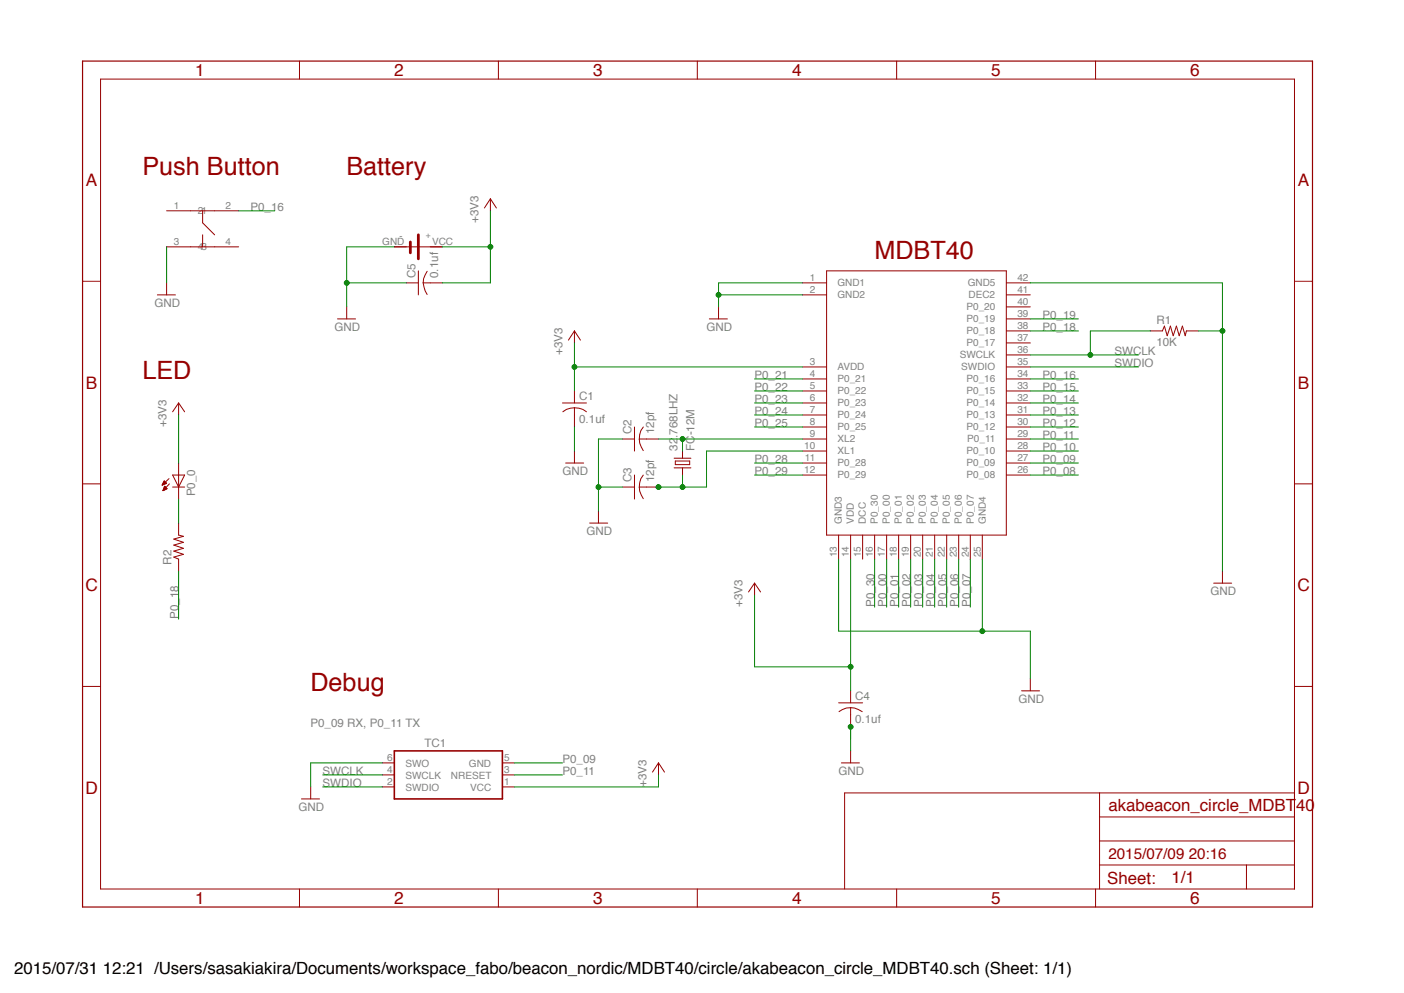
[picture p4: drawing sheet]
<svg xmlns="http://www.w3.org/2000/svg" width="297mm" height="210mm" viewBox="0 0 297 210" stroke-linecap="round" stroke-linejoin="round" font-family="sans-serif">
<g fill="none" stroke="#960000" stroke-width=".21">
<path d="M21.3 16.7h252.5v171.3h-252.5zM63.4 12.9v3.8M105.4 12.9v3.8M147.5 12.9v3.8M189.7 12.9v3.8M231.8 12.9v3.8M17.5 59.5h3.8M35.2 44.6h15.3M35.2 52.2h15.3M35.2 59.8v2.6M42.9 44.6v2.5l2.5 2.6M42.9 49.7v2.5"/>
<path d="M83.4 52.2h10.2M86 59.8h2.5M88.5 57.3v5.1M89.5 59.8l.4 1.7 .5 .8M89.5 59.8h4.1M90.4 57.4l-.8 1.6-.1 .8M103.7 42l1.3 2M103.7 42l-1.2 2M103.7 42v2.6M169.8 59.8h5.1M174.9 57.3h38v55.9h-38zM212.9 59.8h5.1"/>
<path d="M273.8 59.5h3.8M33.3 62.4h3.8M71.4 67.4h3.8M73.3 64.9v2.5M121.5 70l1.3 1.9M121.5 70l-1.3 1.9M121.5 70v2.5M150.1 67.4h3.8M152 64.9v2.5M169.8 62.4h5.1M169.8 77.6h5.1M212.9 62.4h5.1"/>
<path d="M212.9 77.6h5.1M212.9 75.1h5.1M212.9 72.5h5.1M212.9 70h5.1M212.9 67.4h5.1M212.9 64.9h5.1M243.4 70h2.5l.4-1 .6 2 .7-2 .6 2 .7-2 .5 2 .7-2 .6 2 .3-1h2.5M37.8 85.2v2.6M37.8 97.9v7.6M37.8 85.2l1.3 1.9M37.8 85.2l-1.3 1.9M119 85.2h5.1"/>
<path d="M119.7 97.9h3.8M121.5 86.2l1.8 .4 .8 .5M121.5 86.2l-1.7 .4-.7 .5M121.5 82.7v2.5M121.5 86.2v4.1M121.5 95.4v2.5M131.7 92.8h2.5M134.2 90.3v5.1M135.2 92.8l.1 .9 .8 1.6M135.2 92.8h4.1M136.1 90.3l-.5 .8-.4 1.7M142.6 96.9h3.6"/>
<path d="M142.6 98.9h3.6M142.9 97.5h3v.8h-3zM144.4 95.4v1.5M144.4 98.9v1.6M169.8 80.1h5.1M169.8 82.7h5.1M169.8 85.2h5.1M169.8 87.8h5.1M169.8 90.3h5.1M169.8 92.8h5.1M169.8 95.4h5.1M169.8 97.9h5.1"/>
<path d="M212.9 80.1h5.1M212.9 82.7h5.1M212.9 85.2h5.1M212.9 87.8h5.1M212.9 90.3h5.1M212.9 92.8h5.1M212.9 95.4h5.1M212.9 97.9h5.1M17.5 102.3h3.8M34.3 102.6h.1M34.4 102.5h.2M34.4 102.4h.3"/>
<path d="M34.5 102.3h.4M34.5 102.2h.6M34.5 102.2h.7M34.5 103.7h.2M34.6 102.1h.5M34.6 103.6h.3M34.6 103.5h.5M34.6 102h.4M34.6 101.9h.3M34.6 101.8h.2M34.6 103.4h.6M34.6 103.3h.7"/>
<path d="M34.6 103.3h.6M34.7 103h.3M34.7 101.7l-.4 .9M34.7 101.7l.5 .5-.9 .4M34.7 101.7h.1M34.7 103.2h.5M34.7 103.1h.4M34.8 102.9h.2M35.3 103.3l-.5-.5-.3 1M35.3 103.3l-.8 .5M35.8 101.2l-1.5 1.4M35.8 102.3l-1.3 1.5"/>
<path d="M36.5 100.5h2.6l-1.3 2.5zM36.5 103h2.6M37.8 110.6v2.6l1 .2-2 .6 2 .7-2 .6 2 .7-2 .5 2 .7-2 .6 1 .4v2.6M124.7 110.6h3.8M126.6 108.1v2.5M131.7 103h2.5M134.2 100.5v5M135.2 103l.1 .8 .8 1.7M135.2 103h4.1M136.1 100.5l-.5 .7-.4 1.8M169.8 100.5h5.1M177.4 113.2v5"/>
<path d="M179.9 113.2v5M182.5 113.2v5M185 113.2v5M187.6 113.2v5M190.1 113.2v5M192.6 113.2v5M195.2 113.2v5M197.7 113.2v5M200.3 113.2v5M202.8 113.2v5M205.3 113.2v5M207.8 113.2v5"/>
<path d="M212.9 100.5h5.1M273.8 102.3h3.8M159.6 123.3l1.3 1.9M159.6 123.3l-1.3 1.9M159.6 123.3v2.6M256.7 123.3h3.8M258.6 120.8v2.5M17.5 145.2h3.8M177.4 148.6h5.1M179.9 149.7h.9l1.6 .8M179.9 149.7h-.9l-1.5 .8M179.9 146.1v2.5"/>
<path d="M179.9 149.7v4M179.9 158.8v2.5M216.1 146.1h3.8M218 143.6v2.5M273.8 145.2h3.8M63.8 169h3.8M65.7 166.4v2.6M80.9 161.3h2.5M80.9 166.4h2.5M80.9 163.9h2.5M106.3 161.3h2.5M106.3 166.4h2.5"/>
<path d="M106.3 163.9h2.5M139.3 161.3l1.3 2M139.3 161.3l-1.3 2M139.3 161.3v2.6M178 161.3h3.8M232.6 167.7v20.3M232.6 177.8h41.2M232.6 172.8h41.2M273.8 167.7h-95.1v20.3M63.4 188v3.8M105.4 188v3.8M147.5 188v3.8"/>
<path d="M189.7 188v3.8M231.8 188v3.8M232.6 182.9h41.2M263.7 182.9v5.1"/>
</g>
<path d="M17.5 12.9h260.1v178.9h-260.1z" fill="none" stroke="#960000" stroke-width=".25"/>
<path d="M83.4 158.8h22.9v10.2h-22.9z" fill="none" stroke="#960000" stroke-width=".34"/>
<path d="M86.8 51.2v2.3M88.5 49.7v5" fill="none" stroke="#960000" stroke-width=".59"/>
<path d="M218 77.6h22.8M218 75.1h22.8M243.4 70h-12.7v5.1M68.3 166.4h12.6" fill="none" stroke="#008100" stroke-width=".21"/>
<circle cx="230.6" cy="75" r=".51" fill="#008100"/>
<g fill="none" stroke="#008100" stroke-width=".21">
<path d="M169.8 59.8h-17.8v5.1M152 62.4h17.8M68.3 163.9h12.6"/>
<circle cx="230.7" cy="75.1" r=".51"/>
</g>
<circle cx="152" cy="62.3" r=".51" fill="#008100"/>
<g fill="none" stroke="#008100" stroke-width=".21">
<path d="M177.4 118.2v15.3h40.6v10.1M207.8 118.2v15.3"/>
<circle cx="152" cy="62.4" r=".51"/>
</g>
<circle cx="207.8" cy="133.5" r=".51" fill="#008100"/>
<g fill="none" stroke="#008100" stroke-width=".21">
<path d="M131.7 92.8h-5.1v15.3M126.6 103h5.1"/>
<circle cx="207.8" cy="133.5" r=".51"/>
</g>
<circle cx="126.6" cy="103" r=".51" fill="#008100"/>
<g fill="none" stroke="#008100" stroke-width=".21">
<path d="M218 59.8h40.6v61M253.5 70h5.1"/>
<circle cx="126.6" cy="103" r=".51"/>
</g>
<circle cx="258.6" cy="70" r=".51" fill="#008100"/>
<g fill="none" stroke="#008100" stroke-width=".21">
<path d="M121.5 90.3v5.1M179.9 153.7v5.1"/>
<circle cx="258.6" cy="70" r=".51"/>
</g>
<circle cx="179.9" cy="153.7" r=".51" fill="#008100"/>
<g fill="none" stroke="#008100" stroke-width=".21">
<path d="M73.3 59.8h12.7M83.4 52.2h-10.1v12.7"/>
<circle cx="179.9" cy="153.7" r=".51"/>
</g>
<circle cx="73.3" cy="59.8" r=".51" fill="#008100"/>
<g fill="none" stroke="#008100" stroke-width=".21">
<path d="M35.2 52.2v7.6M121.5 77.6h48.3M121.5 72.5v10.2M80.9 161.3h-15.2v5.1"/>
<circle cx="73.3" cy="59.8" r=".51"/>
</g>
<circle cx="121.5" cy="77.6" r=".51" fill="#008100"/>
<g fill="none" stroke="#008100" stroke-width=".21">
<path d="M179.9 118.2v27.9M159.6 125.9v15.1h20.3"/>
<circle cx="121.5" cy="77.6" r=".51"/>
</g>
<circle cx="179.9" cy="141" r=".51" fill="#008100"/>
<g fill="none" stroke="#008100" stroke-width=".21">
<path d="M93.6 52.2h10.1M103.7 44.6v15.2"/>
<circle cx="179.9" cy="141" r=".51"/>
</g>
<circle cx="103.7" cy="52.2" r=".51" fill="#008100"/>
<g fill="none" stroke="#008100" stroke-width=".21">
<path d="M93.6 59.8h10.1M37.8 87.8v10.1M139.3 92.8h30.5M144.4 92.8v2.6M139.3 163.9v2.5h-30.5"/>
<circle cx="103.7" cy="52.2" r=".51"/>
</g>
<circle cx="144.4" cy="92.8" r=".51" fill="#008100"/>
<g fill="none" stroke="#008100" stroke-width=".21">
<path d="M169.8 95.4h-20.3v7.6h-10.2M144.4 100.5v2.5"/>
<circle cx="144.4" cy="92.8" r=".51"/>
</g>
<circle cx="144.4" cy="103" r=".51" fill="#008100"/>
<circle cx="144.4" cy="103" r=".51" fill="none" stroke="#008100" stroke-width=".21"/>
<circle cx="139.3" cy="103" r=".51" fill="#008100"/>
<g fill="none" stroke="#008100" stroke-width=".21">
<path d="M50.5 44.6h7.6M218 70h10.1M218 67.4h10.1M159.6 97.9h10.2M159.6 90.3h10.2M159.6 87.8h10.2M159.6 85.2h10.2M159.6 82.7h10.2M159.6 80.1h10.2M218 97.9h10.1M218 95.4h10.1M218 92.8h10.1"/>
<path d="M218 90.3h10.1M218 87.8h10.1M218 85.2h10.1M218 82.7h10.1M218 80.1h10.1M37.8 105.5v5.1M159.6 100.5h10.2M185 118.2v10.2M187.6 118.2v10.2M190.1 118.2v10.2M192.6 118.2v10.2M195.2 118.2v10.2"/>
<path d="M197.7 118.2v10.2M200.3 118.2v10.2M202.8 118.2v10.2M205.3 118.2v10.2M218 100.5h10.1M37.8 120.8v10.1M108.8 161.3h10.2M108.8 163.9h10.2"/>
<circle cx="139.3" cy="103" r=".51"/>
</g>
<g font-size="5.3" fill="#960000">
<text x="30.1" y="37">Push Button</text>
<text x="73.3" y="37">Battery</text>
<text x="185" y="54.7">MDBT40</text>
<text x="30.1" y="80.1">LED</text>
<text x="65.7" y="146.1">Debug</text>
</g>
<g font-size="3.6" fill="#960000">
<text x="41.3" y="16">1</text>
<text x="83.4" y="16">2</text>
<text x="125.5" y="16">3</text>
<text x="167.6" y="16">4</text>
<text x="209.7" y="16">5</text>
<text x="251.7" y="16">6</text>
<text x="18.2" y="39.3">A</text>
<text x="274.5" y="39.3">A</text>
<text x="18.2" y="82.2">B</text>
<text x="274.5" y="82.2">B</text>
<text x="18.1" y="125">C</text>
<text x="274.4" y="125">C</text>
<text x="18.1" y="167.8">D</text>
<text x="274.4" y="167.8">D</text>
<text x="234.5" y="171.5">akabeacon_circle_MDBT40</text>
<text x="41.3" y="191.2">1</text>
<text x="83.4" y="191.2">2</text>
<text x="125.5" y="191.2">3</text>
<text x="167.6" y="191.2">4</text>
<text x="209.7" y="191.2">5</text>
<text x="234.2" y="186.8">Sheet:</text>
<text x="247.8" y="186.7">1/1</text>
<text x="251.7" y="191.2">6</text>
</g>
<text font-size="3.6" x="3" y="206">2015/07/31 12:21 /Users/sasakiakira/Documents/workspace_fabo/beacon_nordic/MDBT40/circle/akabeacon_circle_MDBT40.sch (Sheet: 1/1)</text>
<text font-size="3.2" fill="#960000" x="234.5" y="181.6">2015/07/09 20:16</text>
<g font-size="2.5" fill="#818181">
<text x="53" y="44.6">P0_16</text>
<text x="101.2" y="47.1" transform="rotate(-90 101.2 47.1)">+3V3</text>
<text x="87.9" y="58.8" transform="rotate(-90 87.9 58.8)">C5</text>
<text x="92.7" y="58.8" transform="rotate(-90 92.7 58.8)">0.1uf</text>
<text x="32.7" y="64.9">GND</text>
<text x="70.7" y="70">GND</text>
<text x="149.4" y="70">GND</text>
<text x="220.5" y="70">P0_18</text>
<text x="220.5" y="67.4">P0_19</text>
<text x="244.6" y="68.5">R1</text>
<text x="119" y="75" transform="rotate(-90 119 75)">+3V3</text>
<text x="235.7" y="77.6">SWDIO</text>
<text x="235.7" y="75">SWCLK</text>
<text x="244.6" y="73.3">10K</text>
<text x="159.6" y="80.1">P0_21</text>
<text x="159.6" y="82.7">P0_22</text>
<text x="220.5" y="82.7">P0_15</text>
<text x="220.5" y="80.1">P0_16</text>
<text x="122.5" y="89.4">0.1uf</text>
<text x="122.5" y="84.6">C1</text>
<text x="159.6" y="85.2">P0_23</text>
<text x="159.6" y="87.7">P0_24</text>
<text x="220.5" y="87.7">P0_13</text>
<text x="220.5" y="85.2">P0_14</text>
<text x="35.2" y="90.3" transform="rotate(-90 35.2 90.3)">+3V3</text>
<text x="133.6" y="91.8" transform="rotate(-90 133.6 91.8)">C2</text>
<text x="138.4" y="91.8" transform="rotate(-90 138.4 91.8)">12pf</text>
<text x="143.3" y="95.3" transform="rotate(-90 143.3 95.3)">32.768LHZ</text>
<text x="146.9" y="95.3" transform="rotate(-90 146.9 95.3)">FC-12M</text>
<text x="159.6" y="90.3">P0_25</text>
<text x="220.5" y="95.3">P0_10</text>
<text x="220.5" y="92.8">P0_11</text>
<text x="220.5" y="90.3">P0_12</text>
<text x="119" y="100.4">GND</text>
<text x="133.6" y="101.9" transform="rotate(-90 133.6 101.9)">C3</text>
<text x="138.4" y="101.9" transform="rotate(-90 138.4 101.9)">12pf</text>
<text x="159.6" y="97.9">P0_28</text>
<text x="159.6" y="100.4">P0_29</text>
<text x="220.5" y="100.4">P0_08</text>
<text x="220.5" y="97.9">P0_09</text>
<text x="41.3" y="105" transform="rotate(-90 41.3 105)">P0_0</text>
<text x="124" y="113.1">GND</text>
<text x="36.2" y="119.5" transform="rotate(-90 36.2 119.5)">R2</text>
<text x="256" y="125.8">GND</text>
<text x="37.7" y="130.9" transform="rotate(-90 37.7 130.9)">P0_18</text>
<text x="157" y="128.3" transform="rotate(-90 157 128.3)">+3V3</text>
<text x="185" y="128.3" transform="rotate(-90 185 128.3)">P0_30</text>
<text x="187.5" y="128.3" transform="rotate(-90 187.5 128.3)">P0_00</text>
<text x="190" y="128.3" transform="rotate(-90 190 128.3)">P0_01</text>
<text x="192.6" y="128.3" transform="rotate(-90 192.6 128.3)">P0_02</text>
<text x="195.1" y="128.3" transform="rotate(-90 195.1 128.3)">P0_03</text>
<text x="197.7" y="128.3" transform="rotate(-90 197.7 128.3)">P0_04</text>
<text x="200.2" y="128.3" transform="rotate(-90 200.2 128.3)">P0_05</text>
<text x="202.7" y="128.3" transform="rotate(-90 202.7 128.3)">P0_06</text>
<text x="205.3" y="128.3" transform="rotate(-90 205.3 128.3)">P0_07</text>
<text x="180.9" y="148">C4</text>
<text x="215.4" y="148.6">GND</text>
<text x="65.7" y="153.7">P0_09 RX, P0_11 TX</text>
<text x="180.9" y="152.8">0.1uf</text>
<text x="89.8" y="158">TC1</text>
<text x="119" y="161.3">P0_09</text>
<text x="68.2" y="166.4">SWDIO</text>
<text x="68.2" y="163.9">SWCLK</text>
<text x="119" y="163.9">P0_11</text>
<text x="136.7" y="166.4" transform="rotate(-90 136.7 166.4)">+3V3</text>
<text x="177.4" y="163.9">GND</text>
<text x="63.1" y="171.5">GND</text>
</g>
<g font-size="2.1" fill="#818181">
<text x="36.8" y="44.2">1</text>
<text x="41.8" y="45.3">21</text>
<text x="47.7" y="44.2">2</text>
<text x="36.8" y="51.8">3</text>
<text x="41.8" y="53">43</text>
<text x="47.7" y="51.8">4</text>
<text x="80.9" y="51.8">GND</text>
<text x="91.4" y="51.8">VCC</text>
<text x="171.3" y="59.5">1</text>
<text x="215.2" y="59.5">42</text>
<text x="171.3" y="62">2</text>
<text x="177.1" y="60.6">GND1</text>
<text x="177.1" y="63.1">GND2</text>
<text x="204.5" y="65.7">P0_20</text>
<text x="204.7" y="60.6">GND5</text>
<text x="204.9" y="63.1">DEC2</text>
<text x="215.2" y="64.5">40</text>
<text x="215.2" y="62">41</text>
<text x="204.5" y="70.7">P0_18</text>
<text x="204.5" y="68.2">P0_19</text>
<text x="215.2" y="69.6">38</text>
<text x="215.2" y="67.1">39</text>
<text x="171.3" y="77.2">3</text>
<text x="203" y="75.8">SWCLK</text>
<text x="204.5" y="73.3">P0_17</text>
<text x="215.2" y="77.2">35</text>
<text x="215.2" y="74.7">36</text>
<text x="215.2" y="72.1">37</text>
<text x="171.3" y="79.8">4</text>
<text x="171.3" y="82.3">5</text>
<text x="177.1" y="78.3">AVDD</text>
<text x="177.1" y="80.9">P0_21</text>
<text x="177.1" y="83.4">P0_22</text>
<text x="203.4" y="78.3">SWDIO</text>
<text x="204.5" y="83.4">P0_15</text>
<text x="204.5" y="80.9">P0_16</text>
<text x="215.2" y="82.3">33</text>
<text x="215.2" y="79.8">34</text>
<text x="171.3" y="84.8">6</text>
<text x="171.3" y="87.4">7</text>
<text x="171.3" y="89.9">8</text>
<text x="177.1" y="86">P0_23</text>
<text x="177.1" y="88.5">P0_24</text>
<text x="204.5" y="88.5">P0_13</text>
<text x="204.5" y="86">P0_14</text>
<text x="215.2" y="89.9">30</text>
<text x="215.2" y="87.4">31</text>
<text x="215.2" y="84.8">32</text>
<text x="170.1" y="95">10</text>
<text x="171.3" y="92.5">9</text>
<text x="177.1" y="91">P0_25</text>
<text x="177.1" y="93.6">XL2</text>
<text x="204.5" y="91">P0_12</text>
<text x="204.6" y="93.6">P0_11</text>
<text x="215.2" y="95">28</text>
<text x="215.2" y="92.5">29</text>
<text x="170.1" y="100.1">12</text>
<text x="170.3" y="97.5">11</text>
<text x="177.1" y="96.1">XL1</text>
<text x="177.1" y="98.6">P0_28</text>
<text x="177.1" y="101.2">P0_29</text>
<text x="204.5" y="101.2">P0_08</text>
<text x="204.5" y="98.6">P0_09</text>
<text x="204.5" y="96.1">P0_10</text>
<text x="215.2" y="100.1">26</text>
<text x="215.2" y="97.5">27</text>
<text x="178.1" y="110.8" transform="rotate(-90 178.1 110.8)">GND3</text>
<text x="180.7" y="110.8" transform="rotate(-90 180.7 110.8)">VDD</text>
<text x="183.2" y="110.8" transform="rotate(-90 183.2 110.8)">DCC</text>
<text x="185.7" y="110.8" transform="rotate(-90 185.7 110.8)">P0_30</text>
<text x="188.3" y="110.8" transform="rotate(-90 188.3 110.8)">P0_00</text>
<text x="190.8" y="110.8" transform="rotate(-90 190.8 110.8)">P0_01</text>
<text x="193.3" y="110.8" transform="rotate(-90 193.3 110.8)">P0_02</text>
<text x="195.9" y="110.8" transform="rotate(-90 195.9 110.8)">P0_03</text>
<text x="198.4" y="110.8" transform="rotate(-90 198.4 110.8)">P0_04</text>
<text x="201" y="110.8" transform="rotate(-90 201 110.8)">P0_05</text>
<text x="203.5" y="110.8" transform="rotate(-90 203.5 110.8)">P0_06</text>
<text x="206" y="110.8" transform="rotate(-90 206 110.8)">P0_07</text>
<text x="208.6" y="110.8" transform="rotate(-90 208.6 110.8)">GND4</text>
<text x="177" y="117.8" transform="rotate(-90 177 117.8)">13</text>
<text x="179.5" y="117.8" transform="rotate(-90 179.5 117.8)">14</text>
<text x="182.1" y="117.8" transform="rotate(-90 182.1 117.8)">15</text>
<text x="184.6" y="117.8" transform="rotate(-90 184.6 117.8)">16</text>
<text x="187.1" y="117.8" transform="rotate(-90 187.1 117.8)">17</text>
<text x="189.7" y="117.8" transform="rotate(-90 189.7 117.8)">18</text>
<text x="192.2" y="117.8" transform="rotate(-90 192.2 117.8)">19</text>
<text x="194.8" y="117.8" transform="rotate(-90 194.8 117.8)">20</text>
<text x="197.3" y="117.8" transform="rotate(-90 197.3 117.8)">21</text>
<text x="199.8" y="117.8" transform="rotate(-90 199.8 117.8)">22</text>
<text x="202.4" y="117.8" transform="rotate(-90 202.4 117.8)">23</text>
<text x="204.9" y="117.8" transform="rotate(-90 204.9 117.8)">24</text>
<text x="207.5" y="117.8" transform="rotate(-90 207.5 117.8)">25</text>
<text x="81.9" y="161">6</text>
<text x="106.6" y="161">5</text>
<text x="81.9" y="166.1">2</text>
<text x="81.9" y="163.5">4</text>
<text x="85.8" y="167.2">SWDIO</text>
<text x="85.8" y="164.6">SWCLK</text>
<text x="85.8" y="162.1">SWO</text>
<text x="95.4" y="164.6">NRESET</text>
<text x="99.2" y="162.1">GND</text>
<text x="99.5" y="167.2">VCC</text>
<text x="106.6" y="166.1">1</text>
<text x="106.6" y="163.5">3</text>
</g>
<text font-size="1.9" fill="#818181" x="84.5" y="50.6">-</text>
<text font-size="1.8" fill="#818181" x="90.1" y="50.3">+</text>
</svg>
